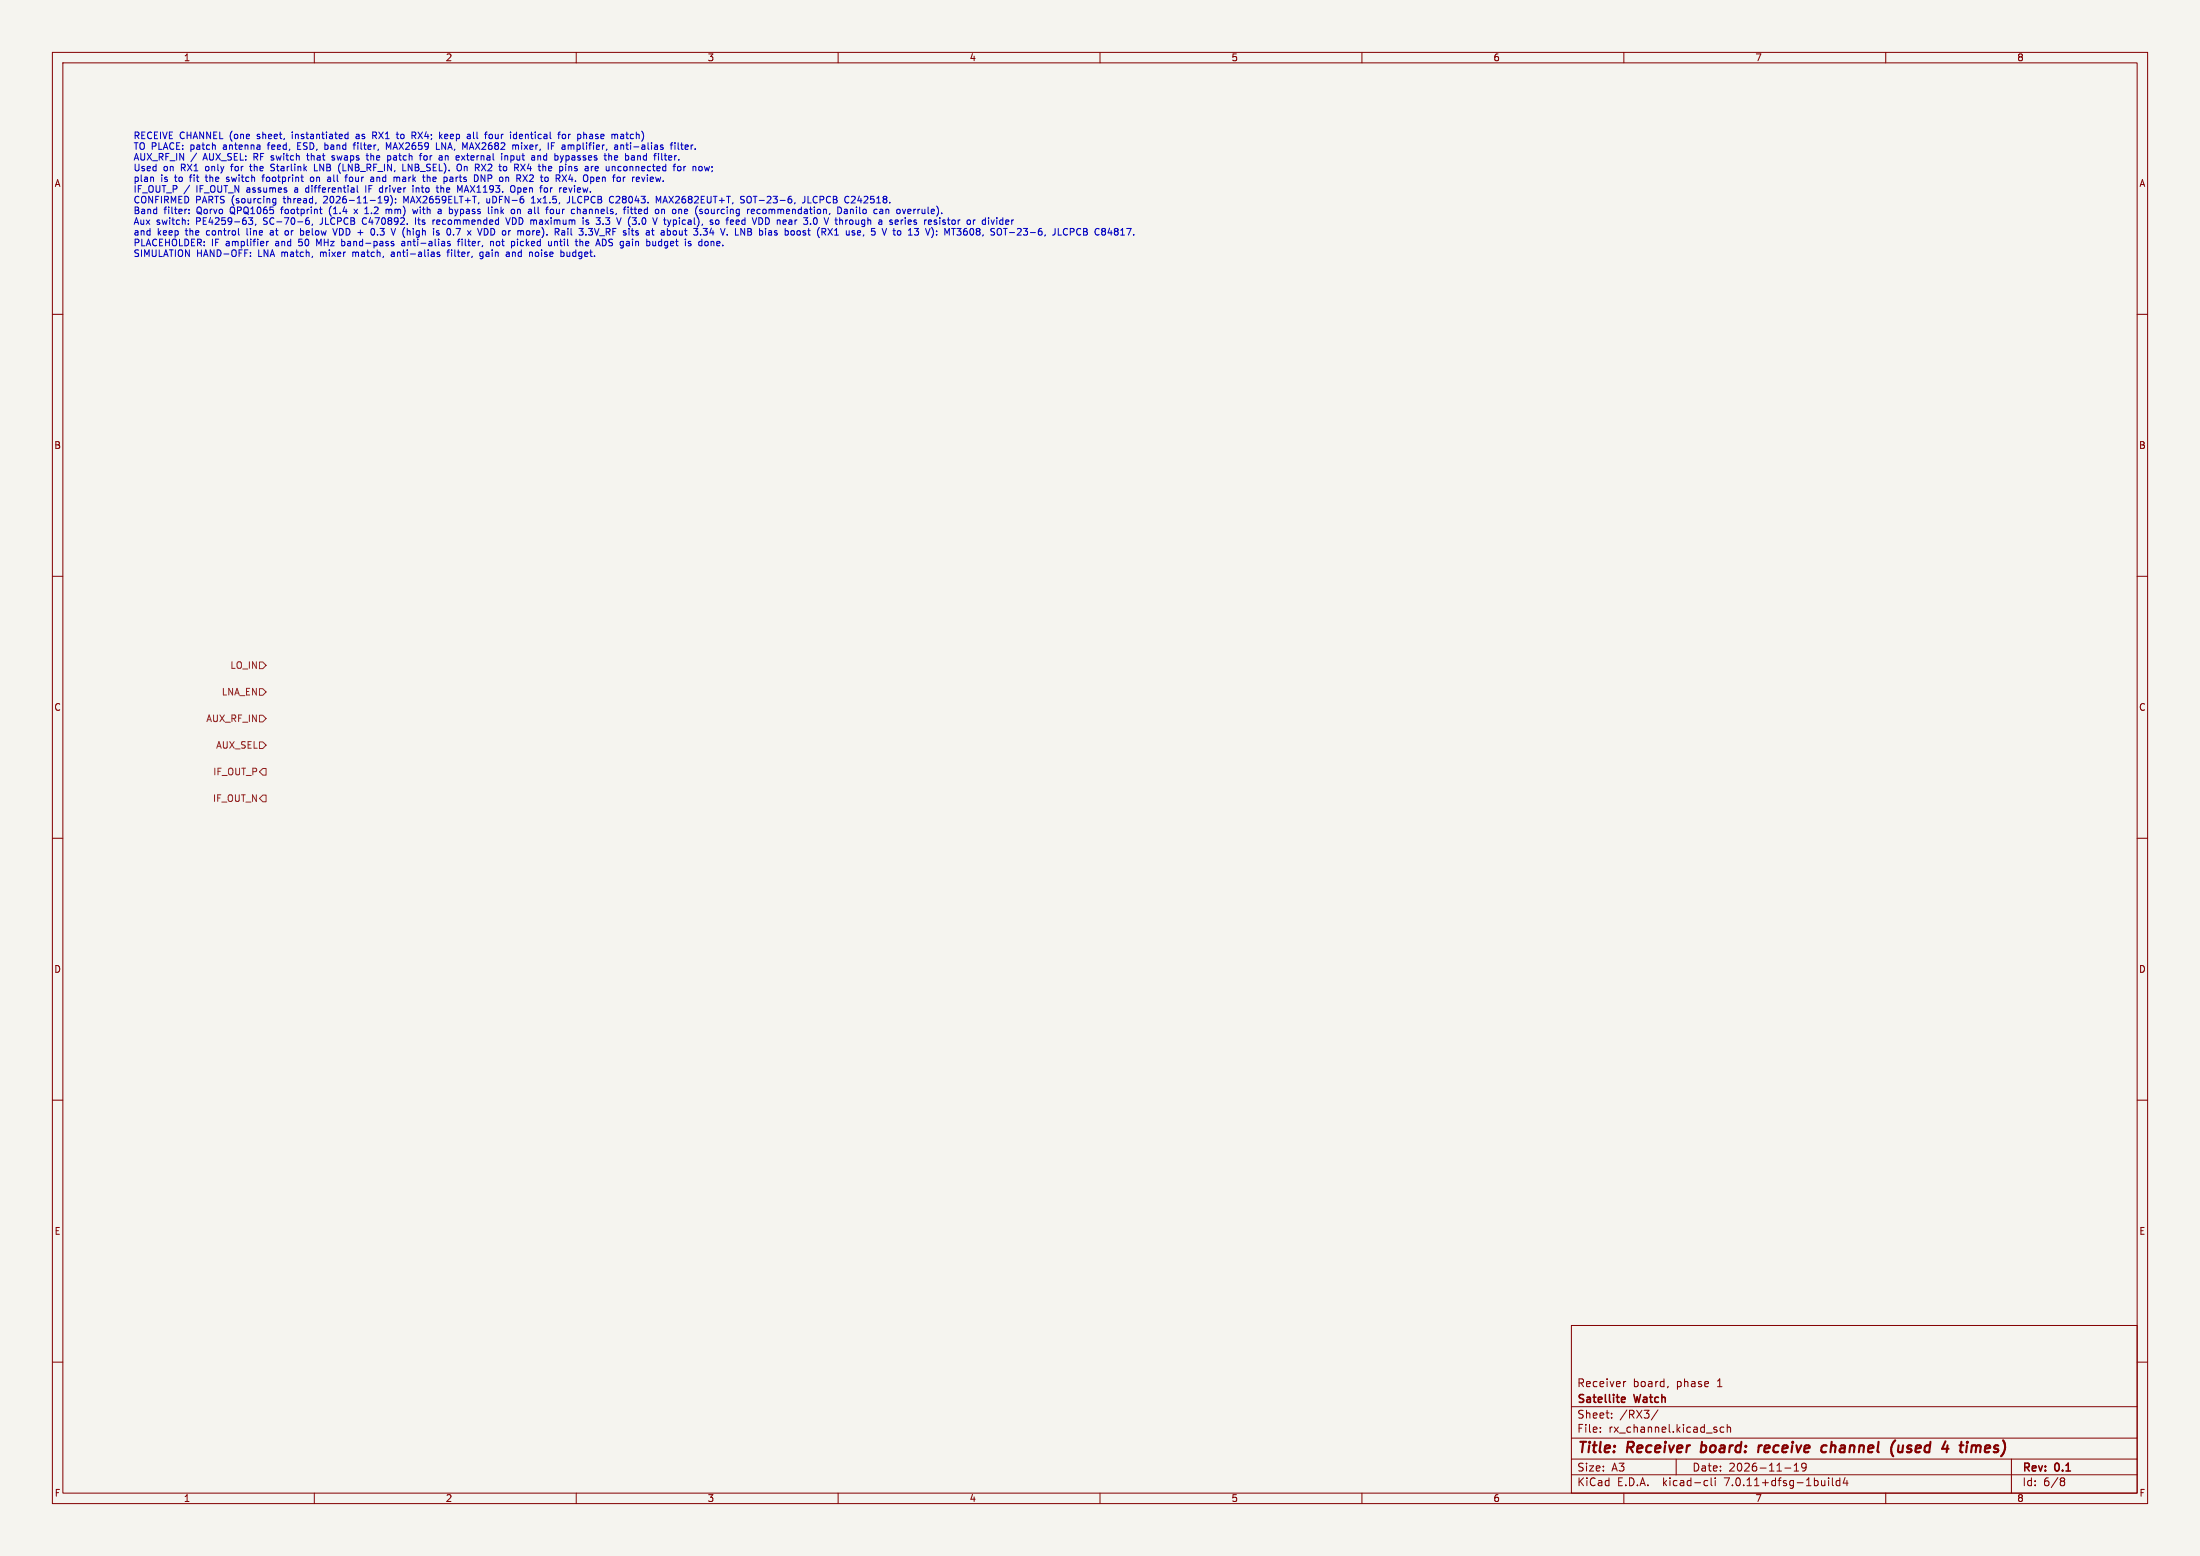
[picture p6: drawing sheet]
<svg xmlns="http://www.w3.org/2000/svg" width="420mm" height="297mm" viewBox="0 0 420 297" stroke-linecap="round" stroke-linejoin="round" font-family="sans-serif">
<path d="M0 0h420v297h-420z" fill="#f5f4ef" stroke="#f5f4ef" stroke-width=".19"/>
<g fill="none" stroke="#840000" stroke-width=".19">
<path d="M10 10h400v277h-400zM12 12h396v273h-396zM60 10v2M110 10v2M160 10v2M210 10v2M260 10v2M310 10v2M360 10v2M10 60h2M408 60h2M10 110h2"/>
<path d="M408 110h2M10 160h2M408 160h2M10 210h2M408 210h2M10 260h2M300 253h108v32h-108zM408 260h2M300 278.5h108M300 274.5h108M300 268.5h108M305.5 273.2v.2"/>
<path d="M305.5 272.5v.1M307.7 270.5v.2M307.7 269.8v.1M310.4 263.7l-.3 .1-.2 .2M316.5 269.1l-1.3 1.9M318.4 264.6l-.1 .3M320 278.5v3M327.7 273v.3M329.1 272.5l-.4-.1-.3 .3 .1 .6h.6M329.7 272.5l.2-.1 .4 .1 .1 .9M329.7 271.9v1.5M342.5 279.7l.4-.4v1.5"/>
<path d="M344.8 279.9l-.3 .3h-.3l-.3-.3 .2-.5 .4-.1 .2 .1a.99 .99 0 0 1-.3 1.4h-.3M384 278.5v6.5M60 285v2M110 285v2M160 285v2M210 285v2M260 285v2M300 281.5h108M310 285v2M325.6 282.6l.4 .1M326 283.5l-.4 .1M326.7 282.1v1.3l.2 .2"/>
<path d="M327.4 282.1v.1M327.4 282.6v1M340.7 280.2h1.2M342.5 280.8h.9M349.1 282.1v.1M349.1 282.6v1M349.8 282.1v1.3l.2 .2M351.2 282.7l-.4-.1-.3 .3 .2 .6h.5M351.2 282.1v1.5M352.2 282l-.3 1.1h.9M352.6 282.6v1M360 285v2"/>
<path d="M393.6 282.1h.3l.3 .3-.3 .3M393.6 282.7h.3M393.9 282.7l.2 .2 .1 .4-.3 .3h-.3"/>
</g>
<path d="M324.7 277.1l.2 .1M324.9 275.2l-.2 2M335.8 275.9l-.2 1.3M336.4 275.9l-.4 .1-.3 .3M347.8 277.1h.8M348 276h.7M349.7 275.2l-.3 2M361.8 274.9l-.1 .1M362.5 275.9l-.1 1.2a.57 .57 0 0 0 .8-.1M363.3 275.9l-.2 1.3M377.4 276h.7l-.1 1.2" fill="none" stroke="#840000" stroke-width=".4"/>
<path d="M309.6 267.6h.6M309.6 266.8l.4-.1 .3 .3-.8 .2" fill="none" stroke="#840000" stroke-width=".3"/>
<path d="M49.5 126.4h.7l.6 .6-.6 .6h-.7zM49.5 131.4h.7l.6 .7-.6 .6h-.7zM49.5 136.5h.7l.6 .7-.6 .6h-.7zM49.5 141.6h.7l.6 .6-.6 .7h-.7zM50.2 146.7h.6v1.3h-.6l-.7-.7zM50.2 151.8h.6v1.2h-.6l-.7-.6z" fill="none" stroke="#725600" stroke-width=".19"/>
<g fill="none" stroke="#0000c2" stroke-width=".19">
<path d="M29.1 33.8l.2 .2v.7M43.2 34.6l.1 .1M43.2 34l.2 .2M43.4 33.8l-.1 .1M47.6 31.8h.5M47.8 31.3l.1 1.2M50 33.8h.5M50.2 33.6v1.1M51.7 32.5l.5 .1M51.7 31.6l.1 .3 .4 .1M52 38.5l.3 .2h.4M52.3 37.9l-.3 .2"/>
<path d="M52.5 37.9l.2 .1M52.7 37.9v1l-.3 .3-.3-.1M56.8 27.9h.4M56.8 27.2v1.3h.6M58.5 35.9l-.2 .2 .2 .5M58.7 29.3l.1 1.2M59.8 33.9l-.3-.1-.3 .2 .1 .5 .2 .2 .3-.1M60 31.3v1.3h.6M61 39.9h.5M61.2 39.5v1.1l.3 .2M62 28.5h.4M62.4 27.7h-.4"/>
<path d="M62.7 33.8l.4 .2v.7M62.9 39.9l.1 1M63.1 34.6l-.4 .1M63.1 34.1l-.4 .1M63.4 30.5l.3 .1M63.7 29.7l-.3 .2v.2h.3M66.4 25.2v1.3M66.4 25.7l-.3-.1-.3 .3 .2 .5h.4M66.7 33.9v.5l.2 .3M67.4 27.7h.5M67.6 39.9l.7 .9M67.9 27.2l-.3 .2v1.1"/>
<path d="M68.1 25.6l-.1 .1M68.1 26l-.1 .2 .1 .3M68.2 35.4v1.1l.2 .2M68.3 39.9l-.7 .9M69.8 35.4v1.3M70 39.5v1.3M70.1 29.3v1.1l.3 .2M71.2 25.9h.4M71.3 34.6l-.4 .1M71.3 34.1l-.4 .1M71.3 34v.7M71.5 25.9l.4 .6"/>
<path d="M71.6 25.2h-.4v1.3M72.2 38.7h.7M72.7 35.8l.3 .1M73 36.6l-.3 .1M73.4 37.7v.3l.2 .3h.3l.2-.3M74 29.8l.4-.1 .2 .3-.1 .5h-.5M74.1 37.7a.84 .84 0 0 1-.3 1h-.3M74.4 39.9l-.2 .2M74.6 27.2l-.4 1-.4-1v1.3M74.8 37.7a1.49 1.49 0 0 1-.3 1.5M75.5 38.6v.1M75.5 38v.1"/>
<path d="M75.6 25.6h.5M75.8 25.2v1.1l.3 .2M76.3 34v.7M76.9 32.6h.6M77.5 38.4l-.4-.9v1.2M78.7 25.2h.4l.3 .2-.1 .4-.6 .1M78.8 39.9l.2 .9 .3-.6 .2 .6 .2-.9M78.8 35.8v.9M79 25.9l.4 .6M79.4 35.8v.9M79.6 35.8l-.2 .2M80 29.7h.5"/>
<path d="M80.2 29.5v1.1M81.1 29.7l-.2 .3v.3l.2 .3M82.1 34v.7M83.3 35.8h.4M83.3 27.2v1.3h.6M83.4 36.5l.3 .2M84 26l.4 .5M84.2 40v.8M84.2 35.4v1.3M84.2 29.7l.2 .2v.7M84.3 35.8l-.1 .2M84.4 25.6l-.5 .5"/>
<path d="M84.4 30.5l-.1 .1M84.4 30l-.1 .1M85.8 39.5v1.3M85.9 34.5l.1 .2 .5-.1M86.5 34.1l-.5 .1-.1 .1M86.5 34v.7M86.8 39.9l.3 .9-.3 .4M87.8 36.3l.4-.9v1.3M87.9 31.4a.81 .81 0 0 1-.1 1.2h-.3M88.1 29.7l.7 .9M88.8 28.2l.4-1v1.3M88.8 29.7l-.7 .9"/>
<path d="M89.7 25.7l.1 .8M89.8 26.4l-.1 .1M89.8 25.9l-.1 .1M91.8 34.7v-1.3l.8 1.3M91.9 31.3l.8 1.3M92.7 31.3l-.8 1.3M92.9 37.9v.7l.4 .1M93.9 39.9v.9M94 25.7l-.4-.1-.2 .3 .1 .5 .3 .1 .2-.1M94.5 39.9v.9M94.9 39.9l-.4 .2M95.8 29.7v.9"/>
<path d="M96.4 29.8l.2-.1 .3 .1v.8M96.4 29.7v.9M96.5 31.8l.2 .2v.4l-.2 .2M98.1 26.4h.5M98.1 25.7h.5M98.3 27.7l.1 .2M98.3 35.6a.85 .85 0 0 1-.3 1.1l-.4-.1M98.4 27.9l.2-.2h.3l.1 .8M98.4 27.9v.6M98.6 25.2v1.3M98.7 33.4v1.3M98.8 39.9v.9"/>
<path d="M99.4 31.3l.8 1.3M99.8 33.4l.9 1.3M100.2 31.3l-.8 1.3M100.7 33.4l-.9 1.3M101.5 38.7h.7M101.8 33.9l-.8 .8h.8M101.8 37.5v1.2M102.1 39.5v1.1M102.7 29.7v.9M102.7 39.5v1.1l.2 .2M102.7 29.8h.1M103.2 29.8v.1"/>
<path d="M104.1 35.8l.3 .1 .1 .2v.5l-.4 .1M104.8 31.8v.7M105.3 27.9h.4M105.3 27.2v1.3M105.3 32.1l-.6 .1M105.6 40l.1 .2-.1 .5M106.2 39.9v.7l.2 .2M106.5 25.6h.5M107 25.2l-.3 .2v1.1M107 29.7l.3 .9M107.3 30.6l-.2 .3M107.4 25.7l.2-.1 .3 .1 .1 .5-.1 .2-.3 .1-.2-.1z"/>
<path d="M107.6 29.7l-.3 .9M107.7 35.8l.4 .1 .1 .3-.6 .1M108.1 36.6l-.4 .1M108.6 31.8v.8M108.6 35.8l.3 .9M108.7 37.5v1.1l-.5 .1M108.8 27.7l.2 .2M108.9 33.3l-.3 .9h.8M110.6 39.9l.2 .2v.7M111.5 39.9l-.1 .1M111.5 25.7h.4l.1 .8M113.6 31.9l.1 .6 .3 .1"/>
<path d="M114.2 32.1l-.6 .1M114.4 33.9l-.4-.1-.1 .2v.6h.5M114.5 34.1l-.6 .1M116.8 29.9v.7M116.9 37.5l.2 .1M117.1 38.6l-.2 .1M117.7 29.7l-.4 .2 .1 .6 .3 .1M117.9 30l-.6 .1M117.9 28h-.4l-.2 .2 .2 .3h.4M117.9 27.9v.6M118.5 31.8h-.3l-.2 .2v.5l.5 .1M118.5 25.7h.5"/>
<path d="M118.5 27.7v.8M119 27.7h-.3l-.2 .1M119.1 25.9l-.5 .1-.1 .2 .1 .3 .5-.1M119.1 27.9v.6M120.3 39.9h.5M120.5 39.5v1.1l.3 .2M121.1 39.9h.4M121.2 39.5v1.1l.3 .2M121.7 29.7v.9M121.8 29.8h-.1M123.6 33.8v.9M125.3 38.7v-1.2l.4 .9 .4-.9v1.2"/>
<path d="M126.8 29.7h.5M126.8 40l.1 .8M127 29.3v1.1l.3 .2M127.9 27.7h.5M128.4 27.2l-.3 .2v1.1M128.9 27.2v.2M128.9 27.7v.8M129.4 31.9l.4-.1 .2 .2-.1 .5-.3 .1-.2-.1M129.5 27.2v1.1l.1 .2M129.9 27.7h.5M130.1 27.2l.1 1.3M130.5 31.8v.8"/>
<path d="M130.9 31.8l-.4 .2M131.2 40l.1 .2-.6 .2M134.5 31.8l.2 .8 .3-.6 .2 .6 .2-.8M135.8 39.9v.7l.2 .2M142.1 37.5h-.5l-.2 .2 .1 .3 .5 .3v.3l-.1 .1h-.5M142.8 37.5a.9 .9 0 0 0 0 1.2M144.6 40l-.1 .2 .1 .5 .2 .1 .3-.1M145.7 40l-.1 .2 .1 .5 .1 .1 .3-.1M153.6 37.5v1.1l-.4 .1M154.3 37.5v1.2h.6M161.2 40h.5l.1 .8M162.4 39.9v.9"/>
<path d="M162.6 37.5h.5M163.2 38l-.7 .7h.8M163.5 39.9v.9M169.5 39.9l.2 .2v.7M174.8 39.9l-.3 .2M36 42.7v.1M36 42v.2M36.1 40.7v.1M45.5 43.6v1.1l.2 .2M47.8 48.8v.2M48.2 41.6l-.4 .4 .4 .2v.5l-.2 .1-.5-.1M48.8 42.8l-.1 .2"/>
<path d="M50.9 46.1v.8M51.3 46.1l-.4 .2M51.7 44.4l-.1 .2 .1 .3M54.5 44.1l-.1 .5 .1 .2 .3 .1M57.4 43.6v1.3M57.9 44.1h.1M57.9 44.8l-.2 .1-.3-.1M58.3 42.1v.5l.3 .2 .4-.1v-.5M58.4 42.2l-.1 .1M59.7 42.8l-.2 .2M60.9 46.6l-.4-1v1.3M63.5 43.6l.5 1.3 .4-1.3"/>
<path d="M65.2 46.9h.4M65.6 46.1h-.4M67.3 48.1v.9M69.3 41.7l-.1 .6 .2 .5M69.6 40.8h.8M71.5 43.8v.6l-.3 .5M73.7 40.1l.4-.2 .1 .2M74.2 40.1v.7M74.8 46.1h.4M74.8 46.5l.4 .1v.1l-.4 .2M74.8 48.1h.3M75.2 48.5h-.4l-.1 .2v.2l.5 .1"/>
<path d="M75.5 43.6l-.4 1.3M77.3 46.4h-.5l-.1 .2 .1 .3h.5M79.3 41.6v1.2M82.6 42v.8M83 42l-.4 .2M83.4 44.4l.4 .1 .1 .2-.2 .2-.4-.1M83.4 44.1h.4M83.9 48.2l-.3-.1-.2 .2 .1 .2 .4 .1v.3h-.5M84.2 40.7l-.4 .1M84.2 40.2l-.4 .1M85.3 48.1h.5M85.8 47.7l-.3 .2v1.1"/>
<path d="M85.9 46.1h-.3l-.2 .2 .1 .1 .4 .2v.3h-.5M87.3 46.1h.5M87.5 45.8v1.1M91.2 43.6l.4 1.3 .4-1.3M91.7 48.2l-.1 .2 .1 .4 .1 .2 .4-.1M92.2 48.1v1l-.2 .3-.3-.1M92.4 43.6v1.3M93.7 46.2l.1-.1h.3l.1 .8M93.7 46.1v.8M96.6 41.6l.4 1.2 .4-1.2M96.7 48.2h.5v.8M96.7 48.9h.5"/>
<path d="M97.2 48.4l-.5 .1M98 46.1l.3 .2v.4l-.3 .2M98.8 40.1l.4-.2 .1 .2M101.6 48.3v.7M102.2 48.2v.6M105.3 46.1v.8M105.3 46.8l-.4 .1M105.9 46.1v.8M107.4 48.1l.3 .3v.3l-.3 .3M107.6 44l.2 .2v.7M107.8 44.8l-.1 .1M107.8 44.3l-.1 .1"/>
<path d="M108.2 48.1v.7l.2 .2M108.4 44v.9M110.7 46.2l.2-.1h.3l.1 .8M110.7 45.6v1.3M111.3 41.6v.1M111.3 42v.8M111.5 40.3l-.2 .2 .2 .3M111.9 42v.3l.4 .2 .1 .1-.2 .2h-.3M112.3 43.6h.8l-.4 .5M112.9 44.1l.2 .2v.3l-.2 .3M113.5 43.6l.4 1.3M115.1 42.7v.1"/>
<path d="M115.6 46.7l-.6 .2M121.8 44.5v.3M125.2 46.8l-.2 .1h-.3M125.2 46.1v.8M126.3 44.1h.4M126.8 44.3l-.4 .1-.2 .2 .2 .3 .4-.1M126.8 44.2v.7M129.7 44v.7l.4 .2M131.2 40.7l-.4 .1M135.7 46.1v.8M135.8 43.5l-.3 1h.8M136.1 42.5v.3"/>
<path d="M136.1 46.1l-.4 .1M136.1 44v.9M136.7 42.1l-.1 .5 .2 .2 .4-.1v-.6M141.1 42.8h-.4M141.1 42.2v.1l-.6 .1M141.4 44.9v-1.3l.8 1.3M146.1 41.6v1.2h.5M154.2 44h.5M154.4 43.6v1.1l.3 .2M156 42l-.1 .6M160.3 41.6v1.2M160.4 42l-.1 .1"/>
<path d="M160.7 42l.1 .2M161.8 40.2l-.5 .1-.2 .2 .2 .3 .5-.1M162.4 40.1l.1-.2 .3 .1 .1 .8M166.3 44.8l.5 .1M168.4 43.6l.4 1.3 .5-1.3M170 42.4l.3 .1 .1 .1-.4 .2M170 42h.3M170.6 43.6v1.1M170.9 42.4l.6-.1-.1-.3h-.3l-.2 .2v.6h.5M171.9 44.1l-.4-.1-.2 .3 .1 .5 .1 .1 .4-.1M173.4 44.9h.7M173.5 42h.4"/>
<path d="M173.9 42.8h-.4M174 42.3l-.6 .1M180 42.2v.1l.5 .3-.2 .2h-.3M182.7 44.8l.5 .1M186.4 43.8l.2 .3M186.6 44.1l-.2 .2v.3l.1 .2 .3 .1M186.6 44.1h.2M187.6 42.7l.2 .1h.3M188.1 42h-.3l-.2 .1M188.1 41.6v1.2M188.7 41.6v.1M188.7 42v.8"/>
<path d="M190.3 41.6v.1M191.4 41.6v1.2M192.2 42l-.2 .2v.4l.2 .2M192.6 42.3l-.6 .1M195 43.8l-.1 .3-.7 .8h.8M195.4 44.8l.5 .1M196.2 43.6l-.5 .5h.2M205 43.7v.4M206.3 43.7a.6 .6 0 0 0-.8 .4 .6 .6 0 0 0 .6 .8l.2-.1M206.9 43.6h.4l.2 .2-.2 .4 .2 .1 .1 .3-.2 .3h-.5zM206.9 44.2h.4M215.1 43.6h.8l-.5 1.3"/>
</g>
<g font-size="2.8" fill="#840000">
<text x="301" y="277.9">Title:</text>
<text x="310.6" y="277.9">Receiver</text>
<text x="325.5" y="277.9">board:</text>
<text x="337.3" y="277.9">receive</text>
<text x="350.2" y="277.9">channel</text>
<text x="364.2" y="277.9">(used</text>
<text x="374.8" y="277.9">4</text>
<text x="379.1" y="277.9">times)</text>
</g>
<g font-size="2.1" fill="#840000">
<text x="301" y="268.2">Satellite</text>
<text x="301" y="265">Receiver</text>
<text x="311.7" y="265">board,</text>
<text x="312.1" y="268.2">Watch</text>
<text x="320.1" y="265">phase</text>
<text x="328" y="265">1</text>
<text x="301" y="273.7">File:</text>
<text x="301" y="271">Sheet:</text>
<text x="307.1" y="273.7">rx_channel.kicad_sch</text>
<text x="309.2" y="271">/RX3/</text>
<text x="301" y="281.1">Size:</text>
<text x="307.6" y="281.1">A3</text>
<text x="323" y="281.1">Date:</text>
<text x="330" y="281.1">2026-11-19</text>
<text x="386" y="281.3">Rev:</text>
<text x="392.4" y="281.3">0.1</text>
<text x="301" y="283.9">KiCad</text>
<text x="308.7" y="283.9">E.D.A.</text>
<text x="317.6" y="283.9">kicad-cli</text>
<text x="329.5" y="283.9">7.0.11+dfsg-1build4</text>
<text x="386" y="283.9">Id:</text>
<text x="390.1" y="283.9">6/8</text>
</g>
<g font-size="1.8" fill="#840000">
<text x="35" y="11.9">1</text>
<text x="85" y="11.9">2</text>
<text x="135" y="11.9">3</text>
<text x="185" y="11.9">4</text>
<text x="235" y="11.9">5</text>
<text x="285" y="11.9">6</text>
<text x="335" y="11.9">7</text>
<text x="385" y="11.9">8</text>
<text x="10.3" y="35.9">A</text>
<text x="408.3" y="35.9">A</text>
<text x="10.3" y="85.9">B</text>
<text x="408.2" y="85.9">B</text>
<text x="10.3" y="135.9">C</text>
<text x="408.2" y="135.9">C</text>
<text x="10.3" y="185.9">D</text>
<text x="408.2" y="185.9">D</text>
<text x="10.3" y="235.9">E</text>
<text x="408.3" y="235.9">E</text>
<text x="10.3" y="285.9">F</text>
<text x="35" y="286.9">1</text>
<text x="85" y="286.9">2</text>
<text x="135" y="286.9">3</text>
<text x="185" y="286.9">4</text>
<text x="235" y="286.9">5</text>
<text x="285" y="286.9">6</text>
<text x="335" y="286.9">7</text>
<text x="385" y="286.9">8</text>
<text x="408.3" y="285.9">F</text>
</g>
<g font-size="1.8" fill="#0000c2">
<text x="25.4" y="26.9">RECEIVE CHANNEL</text>
<text x="25.4" y="28.9">TO PLACE:</text>
<text x="36.5" y="28.9">patch</text>
<text x="42.9" y="28.9">antenna</text>
<text x="43.9" y="26.9">(one</text>
<text x="49.4" y="26.9">sheet,</text>
<text x="51.6" y="28.9">feed,</text>
<text x="56.2" y="26.9">instantiated</text>
<text x="57.4" y="28.9">ESD,</text>
<text x="62.8" y="28.9">band</text>
<text x="68.6" y="28.9">filter,</text>
<text x="68.6" y="26.9">as</text>
<text x="72" y="26.9">RX1</text>
<text x="75" y="28.9">MAX2659</text>
<text x="76.8" y="26.9">to</text>
<text x="79.9" y="26.9">RX4;</text>
<text x="84.7" y="28.9">LNA,</text>
<text x="85.3" y="26.9">keep</text>
<text x="90" y="28.9">MAX2682</text>
<text x="90.9" y="26.9">all</text>
<text x="94.5" y="26.9">four</text>
<text x="99.5" y="26.9">identical</text>
<text x="99.7" y="28.9">mixer,</text>
<text x="106.7" y="28.9">IF</text>
<text x="108.9" y="26.9">for</text>
<text x="109.6" y="28.9">amplifier,</text>
<text x="112.7" y="26.9">phase</text>
<text x="119.5" y="26.9">match)</text>
<text x="119.8" y="28.9">anti-alias</text>
<text x="130.8" y="28.9">filter.</text>
<text x="25.4" y="31">AUX_RF_IN</text>
<text x="25.4" y="33">Used</text>
<text x="25.4" y="35.1">plan</text>
<text x="30.7" y="35.1">is</text>
<text x="31.2" y="33">on</text>
<text x="33.5" y="35.1">to</text>
<text x="34.6" y="33">RX1</text>
<text x="36.4" y="31">/</text>
<text x="36.5" y="35.1">fit</text>
<text x="38.9" y="31">AUX_SEL:</text>
<text x="39.5" y="33">only</text>
<text x="39.8" y="35.1">the</text>
<text x="43.9" y="35.1">switch</text>
<text x="44.6" y="33">for</text>
<text x="48.4" y="33">the</text>
<text x="48.7" y="31">RF switch</text>
<text x="51" y="35.1">footprint</text>
<text x="52.6" y="33">Starlink</text>
<text x="59.3" y="31">that</text>
<text x="60.3" y="35.1">on</text>
<text x="61.1" y="33">LNB</text>
<text x="63.8" y="35.1">all</text>
<text x="64.2" y="31">swaps</text>
<text x="65.9" y="33">(LNB_RF_IN,</text>
<text x="67.4" y="35.1">four</text>
<text x="71.1" y="31">the</text>
<text x="72.4" y="35.1">and</text>
<text x="75.2" y="31">patch</text>
<text x="77" y="35.1">mark</text>
<text x="78.3" y="33">LNB_SEL).</text>
<text x="81.7" y="31">for</text>
<text x="82.9" y="35.1">the</text>
<text x="85.5" y="31">an</text>
<text x="87" y="35.1">parts</text>
<text x="88.9" y="33">On</text>
<text x="89" y="31">external</text>
<text x="92.6" y="33">RX2</text>
<text x="93" y="35.1">DNP</text>
<text x="97.4" y="33">to</text>
<text x="97.8" y="31">input</text>
<text x="98.1" y="35.1">on</text>
<text x="100.5" y="33">RX4</text>
<text x="101.5" y="35.1">RX2</text>
<text x="103.8" y="31">and</text>
<text x="105.4" y="33">the</text>
<text x="106.4" y="35.1">to</text>
<text x="108.4" y="31">bypasses</text>
<text x="109.4" y="35.1">RX4.</text>
<text x="109.5" y="33">pins</text>
<text x="114.6" y="33">are</text>
<text x="114.9" y="35.1">Open</text>
<text x="118.1" y="31">the</text>
<text x="118.8" y="33">unconnected</text>
<text x="120.8" y="35.1">for</text>
<text x="122.3" y="31">band</text>
<text x="124.6" y="35.1">review.</text>
<text x="128" y="31">filter.</text>
<text x="131.9" y="33">for</text>
<text x="135.8" y="33">now;</text>
<text x="25.4" y="37.1">IF_OUT_P</text>
<text x="25.4" y="39.1">CONFIRMED PARTS (sourcing</text>
<text x="25.4" y="41.2">Band</text>
<text x="31.3" y="41.2">filter:</text>
<text x="35.1" y="37.1">/</text>
<text x="37.6" y="37.1">IF_OUT_N assumes</text>
<text x="37.7" y="41.2">Qorvo</text>
<text x="44.2" y="41.2">QPQ1065</text>
<text x="54.2" y="41.2">footprint</text>
<text x="54.4" y="39.1">thread,</text>
<text x="56.7" y="37.1">a</text>
<text x="59" y="37.1">differential</text>
<text x="62.3" y="39.1">2026-11-19):</text>
<text x="63.5" y="41.2">(1.4</text>
<text x="68.5" y="41.2">x</text>
<text x="70.6" y="37.1">IF</text>
<text x="70.7" y="41.2">1.2</text>
<text x="73.5" y="37.1">driver</text>
<text x="74.9" y="41.2">mm)</text>
<text x="77.7" y="39.1">MAX2659ELT+T,</text>
<text x="80.1" y="37.1">into</text>
<text x="80.3" y="41.2">with</text>
<text x="84.9" y="37.1">the</text>
<text x="85.3" y="41.2">a</text>
<text x="87.6" y="41.2">bypass</text>
<text x="89" y="37.1">MAX1193.</text>
<text x="93.7" y="39.1">uDFN-6</text>
<text x="95.3" y="41.2">link</text>
<text x="99.4" y="37.1">Open</text>
<text x="99.9" y="41.2">on</text>
<text x="102.5" y="39.1">1x1.5,</text>
<text x="103.4" y="41.2">all</text>
<text x="105.2" y="37.1">for</text>
<text x="107" y="41.2">four</text>
<text x="109.1" y="37.1">review.</text>
<text x="109.6" y="39.1">JLCPCB</text>
<text x="112" y="41.2">channels,</text>
<text x="117.8" y="39.1">C28043.</text>
<text x="122.2" y="41.2">fitted</text>
<text x="126.9" y="39.1">MAX2682EUT+T,</text>
<text x="128.4" y="41.2">on</text>
<text x="131.9" y="41.2">one</text>
<text x="136.4" y="41.2">(sourcing</text>
<text x="143.3" y="39.1">SOT-23-6,</text>
<text x="146.6" y="41.2">recommendation,</text>
<text x="155.3" y="39.1">JLCPCB</text>
<text x="163.6" y="39.1">C242518.</text>
<text x="164" y="41.2">Danilo</text>
<text x="171.2" y="41.2">can</text>
<text x="175.7" y="41.2">overrule).</text>
<text x="25.4" y="43.2">Aux</text>
<text x="25.4" y="45.3">and</text>
<text x="25.4" y="47.3">PLACEHOLDER:</text>
<text x="29.8" y="43.2">switch:</text>
<text x="30" y="45.3">keep</text>
<text x="35.5" y="45.3">the</text>
<text x="37.5" y="43.2">PE4259-63,</text>
<text x="39.7" y="45.3">control</text>
<text x="40.4" y="47.3">IF</text>
<text x="43.2" y="47.3">amplifier</text>
<text x="47.6" y="45.3">line</text>
<text x="50.6" y="43.2">SC-70-6,</text>
<text x="52.2" y="45.3">at</text>
<text x="52.9" y="47.3">and</text>
<text x="55.3" y="45.3">or</text>
<text x="57.5" y="47.3">50</text>
<text x="58.4" y="45.3">below</text>
<text x="61.1" y="47.3">MHz</text>
<text x="61.6" y="43.2">JLCPCB</text>
<text x="64.9" y="45.3">VDD +</text>
<text x="66" y="47.3">band-pass</text>
<text x="69.8" y="43.2">C470892.</text>
<text x="72.5" y="45.3">0.3</text>
<text x="76.7" y="45.3">V (high</text>
<text x="77.7" y="47.3">anti-alias</text>
<text x="80.1" y="43.2">Its</text>
<text x="83.7" y="43.2">recommended</text>
<text x="85" y="45.3">is</text>
<text x="87.8" y="45.3">0.7</text>
<text x="88.7" y="47.3">filter,</text>
<text x="92" y="45.3">x</text>
<text x="94.2" y="45.3">VDD or</text>
<text x="95.1" y="47.3">not</text>
<text x="98" y="43.2">VDD maximum</text>
<text x="99.3" y="47.3">picked</text>
<text x="102.1" y="45.3">more).</text>
<text x="106.6" y="47.3">until</text>
<text x="109.5" y="45.3">Rail</text>
<text x="112" y="47.3">the</text>
<text x="112.9" y="43.2">is</text>
<text x="114.3" y="45.3">3.3V_RF</text>
<text x="115.7" y="43.2">3.3</text>
<text x="116.2" y="47.3">ADS gain</text>
<text x="119.9" y="43.2">V (3.0</text>
<text x="122.9" y="45.3">sits</text>
<text x="126.1" y="47.3">budget</text>
<text x="127.2" y="43.2">V typical),</text>
<text x="127.5" y="45.3">at</text>
<text x="130.5" y="45.3">about</text>
<text x="133.7" y="47.3">is</text>
<text x="136.5" y="47.3">done.</text>
<text x="137" y="45.3">3.34</text>
<text x="138.5" y="43.2">so</text>
<text x="141.8" y="43.2">feed</text>
<text x="142.4" y="45.3">V. LNB</text>
<text x="147" y="43.2">VDD near</text>
<text x="150.1" y="45.3">bias</text>
<text x="155.2" y="45.3">boost</text>
<text x="157.2" y="43.2">3.0</text>
<text x="161.4" y="43.2">V through</text>
<text x="161.6" y="45.3">(RX1</text>
<text x="167.3" y="45.3">use,</text>
<text x="172.1" y="43.2">a</text>
<text x="172.3" y="45.3">5</text>
<text x="174.4" y="43.2">series</text>
<text x="174.7" y="45.3">V to</text>
<text x="180" y="45.3">13</text>
<text x="181.2" y="43.2">resistor</text>
<text x="183.6" y="45.3">V):</text>
<text x="187.3" y="45.3">MT3608,</text>
<text x="189.6" y="43.2">or</text>
<text x="192.7" y="43.2">divider</text>
<text x="196.3" y="45.3">SOT-23-6,</text>
<text x="208.4" y="45.3">JLCPCB</text>
<text x="216.6" y="45.3">C84817.</text>
<text x="25.4" y="49.4">SIMULATION</text>
<text x="37.5" y="49.4">HAND-OFF:</text>
<text x="49.4" y="49.4">LNA match,</text>
<text x="61.6" y="49.4">mixer</text>
<text x="68" y="49.4">match,</text>
<text x="75.5" y="49.4">anti-alias</text>
<text x="86.5" y="49.4">filter,</text>
<text x="92.9" y="49.4">gain</text>
<text x="98.1" y="49.4">and</text>
<text x="102.7" y="49.4">noise</text>
<text x="108.9" y="49.4">budget.</text>
</g>
<g font-size="1.8" fill="#725600">
<text x="43.9" y="127.9">LO_IN</text>
<text x="42.2" y="132.9">LNA_EN</text>
<text x="39.3" y="138">AUX_RF_IN</text>
<text x="41.2" y="143.1">AUX_SEL</text>
<text x="40.6" y="148.2">IF_OUT_P</text>
<text x="40.5" y="153.3">IF_OUT_N</text>
</g>
</svg>
